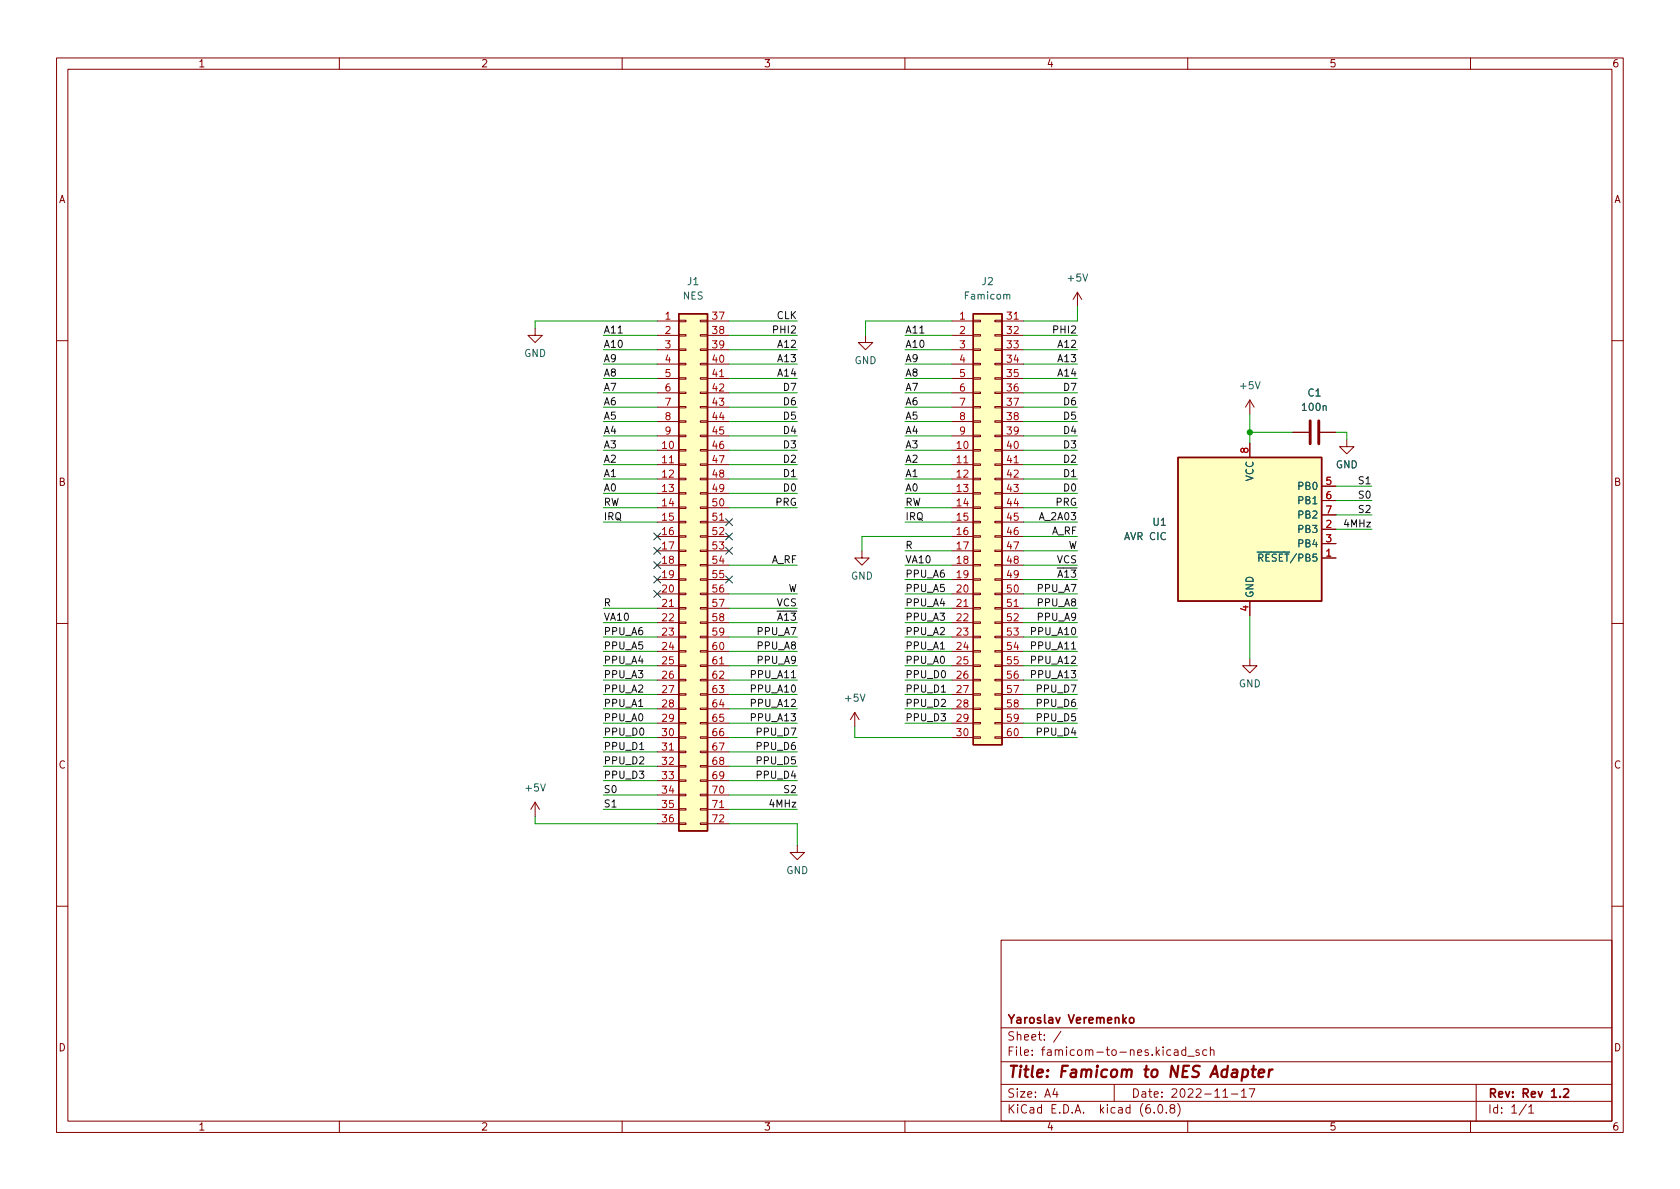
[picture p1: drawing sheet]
<svg xmlns="http://www.w3.org/2000/svg" width="297mm" height="210mm" viewBox="0 0 297 210" stroke-linecap="round" stroke-linejoin="round" font-family="sans-serif">
<g fill="none" stroke="#840000" stroke-width=".18">
<path d="M10 10.2h277v190.1h-277zM12 12.2h273v186.1h-273zM60 10.2v2M110 10.2v2M160 10.2v2M210 10.2v2M260 10.2v2M94.6 58v1.3h1.3l-1.3 1.3-1.3-1.3h1.3M116.2 56.8h3.8M116.2 59.3h3.8M120 59.2h1.3v.2h-1.3zM120 56.6h1.3v.3h-1.3z"/>
<path d="M123.8 59.2h1.3v.2h-1.3zM123.8 56.6h1.3v.3h-1.3zM125.1 56.8h3.8M125.1 59.3h3.8M153 59.3v1.3h1.3l-1.3 1.2-1.2-1.2h1.2M168.3 56.8h3.8M168.3 59.3h3.8M172.1 59.2h1.3v.2h-1.3zM172.1 56.6h1.3v.3h-1.3zM175.9 59.2h1.3v.2h-1.3zM175.9 56.6h1.3v.3h-1.3zM177.2 56.8h3.8"/>
<path d="M177.2 59.3h3.8M190.5 51.7l-.8 1.3M190.5 51.7v2.5M190.5 51.7l.8 1.3M10 60.2h2M116.2 79.6h3.8M116.2 61.8h3.8M116.2 64.4h3.8M116.2 66.9h3.8M116.2 69.5h3.8M116.2 72h3.8M116.2 74.5h3.8"/>
<path d="M116.2 77.1h3.8M120 79.5h1.3v.3h-1.3zM120 77h1.3v.2h-1.3zM120 74.4h1.3v.3h-1.3zM120 71.9h1.3v.2h-1.3zM120 69.3h1.3v.3h-1.3zM120 66.8h1.3v.3h-1.3zM120 64.3h1.3v.2h-1.3zM120 61.7h1.3v.3h-1.3zM123.8 79.5h1.3v.3h-1.3zM123.8 77h1.3v.2h-1.3zM123.8 74.4h1.3v.3h-1.3z"/>
<path d="M123.8 71.9h1.3v.2h-1.3zM123.8 69.3h1.3v.3h-1.3zM123.8 66.8h1.3v.3h-1.3zM123.8 64.3h1.3v.2h-1.3zM123.8 61.7h1.3v.3h-1.3zM125.1 79.6h3.8M125.1 61.8h3.8M125.1 64.4h3.8M125.1 66.9h3.8M125.1 69.5h3.8M125.1 72h3.8M125.1 74.5h3.8"/>
<path d="M125.1 77.1h3.8M168.3 79.6h3.8M168.3 61.8h3.8M168.3 64.4h3.8M168.3 66.9h3.8M168.3 69.5h3.8M168.3 72h3.8M168.3 74.5h3.8M168.3 77.1h3.8M172.1 79.5h1.3v.3h-1.3zM172.1 77h1.3v.2h-1.3zM172.1 74.4h1.3v.3h-1.3z"/>
<path d="M172.1 71.9h1.3v.2h-1.3zM172.1 69.3h1.3v.3h-1.3zM172.1 66.8h1.3v.3h-1.3zM172.1 64.3h1.3v.2h-1.3zM172.1 61.7h1.3v.3h-1.3zM175.9 79.5h1.3v.3h-1.3zM175.9 77h1.3v.2h-1.3zM175.9 74.4h1.3v.3h-1.3zM175.9 71.9h1.3v.2h-1.3zM175.9 69.3h1.3v.3h-1.3zM175.9 66.8h1.3v.3h-1.3zM175.9 64.3h1.3v.2h-1.3z"/>
<path d="M175.9 61.7h1.3v.3h-1.3zM177.2 79.6h3.8M177.2 61.8h3.8M177.2 64.4h3.8M177.2 66.9h3.8M177.2 69.5h3.8M177.2 72h3.8M177.2 74.5h3.8M177.2 77.1h3.8M221 70.7l-.8 1.3M221 70.7v2.6M221 78.4v2.5"/>
<path d="M221 70.7l.7 1.3M228.6 76.4h2.8M233.4 76.4h2.8M238.1 77.7v1.3h1.3l-1.3 1.3-1.2-1.3h1.2M285 60.2h2M116.2 82.2h3.8M116.2 84.7h3.8M116.2 87.2h3.8M116.2 89.8h3.8M116.2 92.3h3.8M116.2 94.9h3.8M116.2 97.4h3.8"/>
<path d="M116.2 99.9h3.8M120 99.8h1.3v.3h-1.3zM120 97.3h1.3v.2h-1.3zM120 94.7h1.3v.3h-1.3zM120 92.2h1.3v.3h-1.3zM120 89.7h1.3v.2h-1.3zM120 87.1h1.3v.3h-1.3zM120 84.6h1.3v.2h-1.3zM120 82h1.3v.3h-1.3zM123.8 99.8h1.3v.3h-1.3zM123.8 97.3h1.3v.2h-1.3zM123.8 94.7h1.3v.3h-1.3z"/>
<path d="M123.8 92.2h1.3v.3h-1.3zM123.8 89.7h1.3v.2h-1.3zM123.8 87.1h1.3v.3h-1.3zM123.8 84.6h1.3v.2h-1.3zM123.8 82h1.3v.3h-1.3zM125.1 82.2h3.8M125.1 84.7h3.8M125.1 87.2h3.8M125.1 89.8h3.8M125.1 92.3h3.8M125.1 94.9h3.8M125.1 97.4h3.8"/>
<path d="M125.1 99.9h3.8M152.4 97.4v1.3h1.3l-1.3 1.2-1.3-1.2h1.3M168.3 82.2h3.8M168.3 84.7h3.8M168.3 87.2h3.8M168.3 89.8h3.8M168.3 92.3h3.8M168.3 94.9h3.8M168.3 97.4h3.8M168.3 99.9h3.8M172.1 99.8h1.3v.3h-1.3zM172.1 97.3h1.3v.2h-1.3z"/>
<path d="M172.1 94.7h1.3v.3h-1.3zM172.1 92.2h1.3v.3h-1.3zM172.1 89.7h1.3v.2h-1.3zM172.1 87.1h1.3v.3h-1.3zM172.1 84.6h1.3v.2h-1.3zM172.1 82h1.3v.3h-1.3zM175.9 99.8h1.3v.3h-1.3zM175.9 97.3h1.3v.2h-1.3zM175.9 94.7h1.3v.3h-1.3zM175.9 92.2h1.3v.3h-1.3zM175.9 89.7h1.3v.2h-1.3zM175.9 87.1h1.3v.3h-1.3z"/>
<path d="M175.9 84.6h1.3v.2h-1.3zM175.9 82h1.3v.3h-1.3zM177.2 82.2h3.8M177.2 84.7h3.8M177.2 87.2h3.8M177.2 89.8h3.8M177.2 92.3h3.8M177.2 94.9h3.8M177.2 97.4h3.8M177.2 99.9h3.8M233.7 98.7h2.5M233.7 93.6h2.5"/>
<path d="M233.7 96.1h2.5M233.7 86h2.5M233.7 88.5h2.5M233.7 91.1h2.5M10 110.2h2M116.2 102.5h3.8M116.2 105h3.8M116.2 107.6h3.8M116.2 110.1h3.8M116.2 112.6h3.8M116.2 115.2h3.8M116.2 117.7h3.8"/>
<path d="M120 117.6h1.3v.3h-1.3zM120 115.1h1.3v.2h-1.3zM120 112.5h1.3v.3h-1.3zM120 110h1.3v.2h-1.3zM120 107.4h1.3v.3h-1.3zM120 104.9h1.3v.3h-1.3zM120 102.4h1.3v.2h-1.3zM123.8 117.6h1.3v.3h-1.3zM123.8 115.1h1.3v.2h-1.3zM123.8 112.5h1.3v.3h-1.3zM123.8 110h1.3v.2h-1.3zM123.8 107.4h1.3v.3h-1.3z"/>
<path d="M123.8 104.9h1.3v.3h-1.3zM123.8 102.4h1.3v.2h-1.3zM125.1 102.5h3.8M125.1 105h3.8M125.1 107.6h3.8M125.1 110.1h3.8M125.1 112.6h3.8M125.1 115.2h3.8M125.1 117.7h3.8M168.3 102.5h3.8M168.3 105h3.8M168.3 107.6h3.8"/>
<path d="M168.3 110.1h3.8M168.3 112.6h3.8M168.3 115.2h3.8M168.3 117.7h3.8M172.1 117.6h1.3v.3h-1.3zM172.1 115.1h1.3v.2h-1.3zM172.1 112.5h1.3v.3h-1.3zM172.1 110h1.3v.2h-1.3zM172.1 107.4h1.3v.3h-1.3zM172.1 104.9h1.3v.3h-1.3zM172.1 102.4h1.3v.2h-1.3zM175.9 117.6h1.3v.3h-1.3z"/>
<path d="M175.9 115.1h1.3v.2h-1.3zM175.9 112.5h1.3v.3h-1.3zM175.9 110h1.3v.2h-1.3zM175.9 107.4h1.3v.3h-1.3zM175.9 104.9h1.3v.3h-1.3zM175.9 102.4h1.3v.2h-1.3zM177.2 102.5h3.8M177.2 105h3.8M177.2 107.6h3.8M177.2 110.1h3.8M177.2 112.6h3.8M177.2 115.2h3.8"/>
<path d="M177.2 117.7h3.8M221 116.5v1.2h1.2l-1.2 1.3-1.3-1.3h1.3M221 106.3v2.5M285 110.2h2M116.2 120.3h3.8M116.2 122.8h3.8M116.2 125.3h3.8M116.2 127.9h3.8M116.2 130.4h3.8M116.2 133h3.8M116.2 135.5h3.8M116.2 138h3.8"/>
<path d="M120 137.9h1.3v.3h-1.3zM120 135.4h1.3v.2h-1.3zM120 132.8h1.3v.3h-1.3zM120 130.3h1.3v.3h-1.3zM120 127.8h1.3v.2h-1.3zM120 125.2h1.3v.3h-1.3zM120 122.7h1.3v.2h-1.3zM120 120.1h1.3v.3h-1.3zM123.8 137.9h1.3v.3h-1.3zM123.8 135.4h1.3v.2h-1.3zM123.8 132.8h1.3v.3h-1.3zM123.8 130.3h1.3v.3h-1.3z"/>
<path d="M123.8 127.8h1.3v.2h-1.3zM123.8 125.2h1.3v.3h-1.3zM123.8 122.7h1.3v.2h-1.3zM123.8 120.1h1.3v.3h-1.3zM125.1 120.3h3.8M125.1 122.8h3.8M125.1 125.3h3.8M125.1 127.9h3.8M125.1 130.4h3.8M125.1 133h3.8M125.1 135.5h3.8M125.1 138h3.8"/>
<path d="M151.1 126l-.7 1.2M151.1 126v2.5M151.1 126l.8 1.2M168.3 120.3h3.8M168.3 122.8h3.8M168.3 125.3h3.8M168.3 127.9h3.8M168.3 130.4h3.8M172.1 130.3h1.3v.3h-1.3zM172.1 127.8h1.3v.2h-1.3zM172.1 125.2h1.3v.3h-1.3zM172.1 122.7h1.3v.2h-1.3z"/>
<path d="M172.1 120.1h1.3v.3h-1.3zM175.9 130.3h1.3v.3h-1.3zM175.9 127.8h1.3v.2h-1.3zM175.9 125.2h1.3v.3h-1.3zM175.9 122.7h1.3v.2h-1.3zM175.9 120.1h1.3v.3h-1.3zM177.2 120.3h3.8M177.2 122.8h3.8M177.2 125.3h3.8M177.2 127.9h3.8M177.2 130.4h3.8M94.6 141.9l-.7 1.2"/>
<path d="M94.6 141.9v2.5M94.6 141.9l.8 1.2M116.2 140.6h3.8M116.2 143.1h3.8M116.2 145.7h3.8M120 145.5h1.3v.3h-1.3zM120 143h1.3v.3h-1.3zM120 140.5h1.3v.2h-1.3zM123.8 145.5h1.3v.3h-1.3zM123.8 143h1.3v.3h-1.3zM123.8 140.5h1.3v.2h-1.3zM125.1 140.6h3.8"/>
<path d="M125.1 143.1h3.8M125.1 145.7h3.8M141 149.5v1.2h1.2l-1.2 1.3-1.3-1.3h1.3M10 160.2h2M177 166.3h108v32h-108zM285 160.2h2M60 198.3v2M110 198.3v2M160 198.3v2M177 194.8h108M177 191.8h108M177 187.8h108"/>
<path d="M177 181.8h108M186.5 192.5l-.4 1h1M186.9 193v1M187.6 182.4l-1.3 1.9M197 191.8v3M204.1 196.7v.1M204.9 195.4l.2-.1a.81 .81 0 0 1 .6 .7 .81 .81 0 0 1-.3 .8h-.2a.81 .81 0 0 1-.6-.6 .81 .81 0 0 1 .3-.8zM206.2 196.7v.1M207.1 196l-.2-.3v-.2l.2-.2 .5 .1 .1 .2-.1 .2-.6 .2-.1 .3v.4l.2 .1h.5l.1-.3-.1-.4-.2-.1M207.6 185.7h.6l.1 .9M208.2 195.1a1.72 1.72 0 0 1 0 2.3M208.3 186l-.5 .1a.29 .29 0 0 0-.2 .2 .29 .29 0 0 0 .2 .3h.5"/>
<path d="M209.6 185.7l-.4-.1-.3 .3v.4l.2 .3h.5M209.6 185.1v1.5M210 198.3v2M210 186.8h1.1M212 185.7l-.4-.1-.2 .2 .1 .3 .5 .1v.4h-.6M213.4 185.7l-.5-.1-.3 .3v.4l.2 .3h.6M214 185.8l.2-.2 .4 .1v.9M214 185.1v1.5M216.2 194h.9M217.7 193.5h1.2M219.5 193l.4-.5v1.5M219.5 194h.9"/>
<path d="M220.9 192.5h1l-.7 1.5M260 198.3v2M261 191.8v6.5M269.9 195.3l-1.3 1.9M270.3 195.8l.4-.5v1.5M270.3 196.8h.9"/>
</g>
<path d="M199.8 180.1l.2-.2 .4 .2 .1 .5-.2 .3h-.3l-.2-.1zM276.5 192.7l.6-.2 .2 .2v.3l-.9 1h.9" fill="none" stroke="#840000" stroke-width=".3"/>
<path d="M219.8 189.2l.2-.1 .5 .1 .2 .3-.1 .6a.66 .66 0 0 1-1 .3M221.3 189.1h.8M221.7 188.5l-.2 1.7v.2l.4 .1M222.5 189.8l1-.2v-.4l-.2-.1-.6 .1-.2 1 .3 .3 .5-.1M224.4 189.1l-.1 1.4M225 189.1l-.4 .1-.2 .3" fill="none" stroke="#840000" stroke-width=".4"/>
<path d="M231.6 74.4v4.1M233.2 74.4v4.1" fill="none" stroke="#840000" stroke-width=".51"/>
<g fill="#ffffc2" stroke="#ffffc2" stroke-width=".18">
<path d="M208.3 80.9h25.4v25.4h-25.4z"/>
<path d="M120 55.5h5.1v91.4h-5.1z"/>
<path d="M172.1 55.5h5.1v76.2h-5.1z"/>
</g>
<path d="M120 55.5h5.1v91.4h-5.1zM172.1 55.5h5.1v76.2h-5.1zM208.3 80.9h25.4v25.4h-25.4z" fill="none" stroke="#840000" stroke-width=".25"/>
<path d="M178 52.2l.2-.2 .3 .1 .1 .8" fill="none" stroke="#006464" stroke-width=".18"/>
<path d="M113.1 132.6h.7M166.4 122.4h.8" fill="none" stroke="#0f0f0f" stroke-width=".18"/>
<g fill="none" stroke="#009600" stroke-width=".18">
<path d="M106.7 59.3h9.5M116.2 56.8h-21.6v1.2M128.9 59.3h12.1M128.9 56.8h12.1M160 59.3h8.3M168.3 56.8h-15.3v2.5M181 59.3h9.5M190.5 54.2v2.6h-9.5M106.7 77.1h9.5M106.7 79.6h9.5M106.7 74.5h9.5M106.7 61.8h9.5"/>
<path d="M106.7 72h9.5M106.7 66.9h9.5M106.7 64.4h9.5M106.7 69.5h9.5M128.9 77.1h12.1M128.9 79.6h12.1M128.9 74.5h12.1M128.9 61.8h12.1M128.9 72h12.1M128.9 66.9h12.1M128.9 64.4h12.1M128.9 69.5h12.1"/>
<path d="M160 77.1h8.3M160 79.6h8.3M160 74.5h8.3M160 61.8h8.3M160 72h8.3M160 66.9h8.3M160 64.4h8.3M160 69.5h8.3M181 77.1h9.5M181 79.6h9.5M181 74.5h9.5M181 61.8h9.5"/>
<path d="M181 72h9.5M181 66.9h9.5M181 64.4h9.5M181 69.5h9.5M221 73.3v5.1M221 76.4h7.6M236.2 76.4h1.9v1.3M106.7 82.2h9.5M106.7 89.8h9.5M106.7 92.3h9.5M106.7 87.2h9.5M106.7 84.7h9.5"/>
<path d="M128.9 99.9h12.1M128.9 82.2h12.1M128.9 89.8h12.1M128.9 87.2h12.1M128.9 84.7h12.1M160 99.9h8.3M160 97.4h8.3M160 82.2h8.3M160 89.8h8.3M160 92.3h8.3M160 87.2h8.3M160 84.7h8.3"/>
<path d="M168.3 94.9h-15.9v2.5M181 99.9h9.5M181 97.4h9.5M181 82.2h9.5M181 89.8h9.5M181 92.3h9.5M181 87.2h9.5M181 84.7h9.5M181 94.9h9.5M236.2 86h6.4M236.2 91.1h6.4M236.2 88.5h6.4"/>
<path d="M236.2 93.6h6.4M106.7 115.2h9.5M106.7 117.7h9.5M106.7 112.6h9.5M106.7 110.1h9.5M106.7 107.6h9.5M128.9 115.2h12.1M128.9 117.7h12.1M128.9 112.6h12.1M128.9 110.1h12.1M128.9 107.6h12.1M128.9 105h12.1"/>
<path d="M160 115.2h8.3M160 117.7h8.3M160 112.6h8.3M160 110.1h8.3M160 107.6h8.3M160 105h8.3M160 102.5h8.3M181 115.2h9.5M181 117.7h9.5M181 112.6h9.5M181 110.1h9.5M181 107.6h9.5"/>
<path d="M181 105h9.5M181 102.5h9.5M221 108.8v7.7M106.7 120.3h9.5M106.7 122.8h9.5M106.7 127.9h9.5M106.7 125.3h9.5M106.7 130.4h9.5M106.7 138h9.5M106.7 135.5h9.5M106.7 133h9.5M128.9 120.3h12.1"/>
<path d="M128.9 122.8h12.1M128.9 127.9h12.1M128.9 125.3h12.1M128.9 130.4h12.1M128.9 138h12.1M128.9 135.5h12.1M128.9 133h12.1M151.1 128.5v1.9h17.2M160 120.3h8.3M160 122.8h8.3M160 127.9h8.3M160 125.3h8.3"/>
<path d="M181 120.3h9.5M181 122.8h9.5M181 127.9h9.5M181 125.3h9.5M181 130.4h9.5M94.6 144.4v1.3h21.6M106.7 140.6h9.5M106.7 143.1h9.5M128.9 145.7h12.1v3.8M128.9 140.6h12.1M128.9 143.1h12.1"/>
</g>
<g fill="none" stroke="#000084" stroke-width=".18">
<path d="M115.6 94.3l1.2 1.2M115.6 99.3l1.2 1.3M115.6 96.8l1.2 1.2M116.8 94.3l-1.2 1.2M116.8 99.3l-1.2 1.3M116.8 96.8l-1.2 1.2M128.3 91.7l1.2 1.2M128.3 96.8l1.2 1.2M128.3 94.3l1.2 1.2M129.5 91.7l-1.2 1.2M129.5 96.8l-1.2 1.2M129.5 94.3l-1.2 1.2"/>
<path d="M115.6 101.9l1.2 1.2M115.6 104.4l1.2 1.2M116.8 104.4l-1.2 1.2M116.8 101.9l-1.2 1.2M128.3 101.9l1.2 1.2M129.5 101.9l-1.2 1.2"/>
</g>
<circle cx="221" cy="76.4" r=".46" fill="#009600" stroke="#009600" stroke-width=".18"/>
<text font-size="2.8" fill="#840000" x="178" y="190.6">Title: Famicom to NES Adapter</text>
<g font-size="2.1" fill="#840000">
<text x="178" y="184">Sheet: /</text>
<text x="178" y="181">Yaroslav Veremenko</text>
<text x="178" y="186.7">File: famicom-to-nes.kicad_sch</text>
<text x="178" y="196.9">KiCad E.D.A. kicad (6.0.8)</text>
<text x="178" y="194.1">Size: A4</text>
<text x="200" y="194.1">Date: 2022-11-17</text>
<text x="263" y="194.1">Rev: Rev 1.2</text>
<text x="263" y="196.9">Id: 1/1</text>
</g>
<g font-size="1.8" fill="#840000">
<text x="35" y="11.9">1</text>
<text x="85" y="11.9">2</text>
<text x="135" y="11.9">3</text>
<text x="185" y="11.9">4</text>
<text x="235" y="11.9">5</text>
<text x="285" y="11.9">6</text>
<text x="10.3" y="35.9">A</text>
<text x="285.3" y="35.9">A</text>
<text x="10.3" y="85.9">B</text>
<text x="285.3" y="85.9">B</text>
<text x="10.3" y="135.9">C</text>
<text x="285.3" y="135.9">C</text>
<text x="10.3" y="185.9">D</text>
<text x="285.3" y="185.9">D</text>
<text x="35" y="199.9">1</text>
<text x="85" y="199.9">2</text>
<text x="135" y="199.9">3</text>
<text x="185" y="199.9">4</text>
<text x="235" y="199.9">5</text>
<text x="285" y="199.9">6</text>
</g>
<g font-size="1.8" fill="#006464">
<text x="120.7" y="53">NES</text>
<text x="121.6" y="50.4">J1</text>
<text x="170.7" y="53">Famicom</text>
<text x="173.6" y="50.4">J2</text>
<text x="188.9" y="49.8">+5V</text>
<text x="92.6" y="63.1">GND</text>
<text x="151.1" y="64.4">GND</text>
<text x="219.4" y="68.8">+5V</text>
<text x="231.3" y="70.1">C1</text>
<text x="230.4" y="72.6">100n</text>
<text x="236.2" y="82.8">GND</text>
<text x="221.6" y="85.1" transform="rotate(-90 221.6 85.1)">VCC</text>
<text x="229.7" y="86.6">PB0</text>
<text x="229.7" y="89.1">PB1</text>
<text x="198.9" y="95.5">AVR CIC</text>
<text x="203.9" y="93">U1</text>
<text x="229.7" y="94.2">PB3</text>
<text x="229.7" y="91.7">PB2</text>
<text x="222" y="99.3">~{RESET}/PB5</text>
<text x="229.7" y="96.8">PB4</text>
<text x="150.4" y="102.5">GND</text>
<text x="221.6" y="105.8" transform="rotate(-90 221.6 105.8)">GND</text>
<text x="149.5" y="124.1">+5V</text>
<text x="219" y="121.5">GND</text>
<text x="93" y="139.9">+5V</text>
<text x="139" y="154.6">GND</text>
</g>
<g font-size="1.8" fill="#0f0f0f">
<text x="106.7" y="59">A11</text>
<text x="137" y="59">PHI2</text>
<text x="137.3" y="56.4">CLK</text>
<text x="160" y="59">A11</text>
<text x="186.6" y="59">PHI2</text>
<text x="106.7" y="61.5">A10</text>
<text x="106.7" y="64">A9</text>
<text x="137.7" y="64">A13</text>
<text x="137.7" y="61.5">A12</text>
<text x="160" y="64">A9</text>
<text x="160" y="61.5">A10</text>
<text x="187.3" y="64">A13</text>
<text x="187.3" y="61.5">A12</text>
<text x="106.7" y="69.1">A7</text>
<text x="106.7" y="66.6">A8</text>
<text x="106.7" y="71.7">A6</text>
<text x="137.7" y="66.6">A14</text>
<text x="138.7" y="69.1">D7</text>
<text x="138.7" y="71.7">D6</text>
<text x="160" y="69.1">A7</text>
<text x="160" y="66.6">A8</text>
<text x="160" y="71.7">A6</text>
<text x="187.3" y="66.6">A14</text>
<text x="188.2" y="71.7">D6</text>
<text x="188.2" y="69.1">D7</text>
<text x="106.7" y="74.2">A5</text>
<text x="106.7" y="76.7">A4</text>
<text x="138.7" y="74.2">D5</text>
<text x="138.7" y="76.7">D4</text>
<text x="160" y="74.2">A5</text>
<text x="160" y="76.7">A4</text>
<text x="188.2" y="74.2">D5</text>
<text x="188.2" y="76.7">D4</text>
<text x="106.7" y="81.8">A2</text>
<text x="106.7" y="79.3">A3</text>
<text x="138.7" y="81.8">D2</text>
<text x="138.7" y="79.3">D3</text>
<text x="160" y="79.3">A3</text>
<text x="160" y="81.8">A2</text>
<text x="188.2" y="79.3">D3</text>
<text x="188.2" y="81.8">D2</text>
<text x="106.7" y="89.4">RW</text>
<text x="106.7" y="84.4">A1</text>
<text x="106.7" y="86.9">A0</text>
<text x="137.1" y="89.4">PRG</text>
<text x="138.7" y="86.9">D0</text>
<text x="138.7" y="84.4">D1</text>
<text x="160" y="86.9">A0</text>
<text x="160" y="84.4">A1</text>
<text x="160" y="89.4">RW</text>
<text x="186.7" y="89.4">PRG</text>
<text x="188.2" y="84.4">D1</text>
<text x="188.2" y="86.9">D0</text>
<text x="240.4" y="88.2">S0</text>
<text x="240.4" y="85.6">S1</text>
<text x="106.7" y="92">IRQ</text>
<text x="160" y="92">IRQ</text>
<text x="184" y="92">A_2A03</text>
<text x="185.9" y="94.5">A_RF</text>
<text x="238" y="93.2">4MHz</text>
<text x="240.4" y="90.7">S2</text>
<text x="136.4" y="99.6">A_RF</text>
<text x="160" y="99.6">VA10</text>
<text x="160" y="97.1">R</text>
<text x="186.9" y="99.6">VCS</text>
<text x="188.8" y="97.1">W</text>
<text x="106.7" y="107.2">R</text>
<text x="137.3" y="107.2">VCS</text>
<text x="139.3" y="104.7">W</text>
<text x="160" y="104.7">PPU_A5</text>
<text x="160" y="102.1">PPU_A6</text>
<text x="160" y="107.2">PPU_A4</text>
<text x="183.6" y="107.2">PPU_A8</text>
<text x="183.6" y="104.7">PPU_A7</text>
<text x="185.9" y="102.1">~{A13}</text>
<text x="106.7" y="112.3">PPU_A6</text>
<text x="106.7" y="109.8">VA10</text>
<text x="134.1" y="112.3">PPU_A7</text>
<text x="136.3" y="109.8">~{A13}</text>
<text x="160" y="109.8">PPU_A3</text>
<text x="160" y="112.3">PPU_A2</text>
<text x="182.6" y="112.3">PPU_A10</text>
<text x="183.6" y="109.8">PPU_A9</text>
<text x="106.7" y="117.4">PPU_A4</text>
<text x="106.7" y="114.8">PPU_A5</text>
<text x="106.7" y="119.9">PPU_A3</text>
<text x="133.1" y="119.9">PPU_A11</text>
<text x="134.1" y="117.4">PPU_A9</text>
<text x="134.1" y="114.8">PPU_A8</text>
<text x="160" y="114.8">PPU_A1</text>
<text x="160" y="117.4">PPU_A0</text>
<text x="160" y="119.9">PPU_D0</text>
<text x="182.6" y="117.4">PPU_A12</text>
<text x="182.6" y="114.8">PPU_A11</text>
<text x="182.6" y="119.9">PPU_A13</text>
<text x="106.7" y="125">PPU_A1</text>
<text x="106.7" y="122.5">PPU_A2</text>
<text x="133.1" y="122.5">PPU_A10</text>
<text x="133.1" y="125">PPU_A12</text>
<text x="160" y="125">PPU_D2</text>
<text x="160" y="122.5">PPU_D1</text>
<text x="183.6" y="125">PPU_D6</text>
<text x="183.6" y="122.5">PPU_D7</text>
<text x="106.7" y="130.1">PPU_D0</text>
<text x="106.7" y="127.5">PPU_A0</text>
<text x="133.1" y="127.5">PPU_A13</text>
<text x="134.1" y="130.1">PPU_D7</text>
<text x="160" y="127.5">PPU_D3</text>
<text x="183.6" y="130.1">PPU_D4</text>
<text x="183.6" y="127.5">PPU_D5</text>
<text x="106.7" y="132.6">PPU_D1</text>
<text x="106.7" y="137.7">PPU_D3</text>
<text x="106.7" y="135.2">PPU_D2</text>
<text x="134.1" y="132.6">PPU_D6</text>
<text x="134.1" y="135.2">PPU_D5</text>
<text x="134.1" y="137.7">PPU_D4</text>
<text x="106.7" y="142.8">S1</text>
<text x="106.7" y="140.2">S0</text>
<text x="136.4" y="142.8">4MHz</text>
<text x="138.8" y="140.2">S2</text>
</g>
<g font-size="1.8" fill="#a90000">
<text x="117.6" y="56.5">1</text>
<text x="117.6" y="59">2</text>
<text x="126" y="56.5">37</text>
<text x="126" y="59">38</text>
<text x="169.7" y="56.5">1</text>
<text x="169.7" y="59">2</text>
<text x="178.1" y="56.5">31</text>
<text x="178.1" y="59">32</text>
<text x="117.6" y="61.6">3</text>
<text x="117.6" y="64.1">4</text>
<text x="126" y="61.6">39</text>
<text x="126" y="64.1">40</text>
<text x="169.7" y="61.6">3</text>
<text x="169.7" y="64.1">4</text>
<text x="178.1" y="61.6">33</text>
<text x="178.1" y="64.1">34</text>
<text x="117.6" y="66.7">5</text>
<text x="117.6" y="69.2">6</text>
<text x="117.6" y="71.7">7</text>
<text x="126" y="66.7">41</text>
<text x="126" y="69.2">42</text>
<text x="126" y="71.7">43</text>
<text x="169.7" y="66.7">5</text>
<text x="169.7" y="69.2">6</text>
<text x="169.7" y="71.7">7</text>
<text x="178.1" y="66.7">35</text>
<text x="178.1" y="69.2">36</text>
<text x="178.1" y="71.7">37</text>
<text x="117.6" y="74.3">8</text>
<text x="117.6" y="76.8">9</text>
<text x="126" y="74.3">44</text>
<text x="126" y="76.8">45</text>
<text x="169.7" y="74.3">8</text>
<text x="169.7" y="76.8">9</text>
<text x="178.1" y="74.3">38</text>
<text x="178.1" y="76.8">39</text>
<text x="117.1" y="79.4">10</text>
<text x="117.1" y="81.9">11</text>
<text x="126" y="79.4">46</text>
<text x="126" y="81.9">47</text>
<text x="169.2" y="79.4">10</text>
<text x="169.2" y="81.9">11</text>
<text x="178.1" y="79.4">40</text>
<text x="178.1" y="81.9">41</text>
<text x="220.7" y="80.1" transform="rotate(-90 220.7 80.1)">8</text>
<text x="117.1" y="84.4">12</text>
<text x="117.1" y="87">13</text>
<text x="117.1" y="89.5">14</text>
<text x="126" y="84.4">48</text>
<text x="126" y="87">49</text>
<text x="126" y="89.5">50</text>
<text x="169.2" y="84.4">12</text>
<text x="169.2" y="87">13</text>
<text x="169.2" y="89.5">14</text>
<text x="178.1" y="84.4">42</text>
<text x="178.1" y="87">43</text>
<text x="178.1" y="89.5">44</text>
<text x="234.5" y="85.7">5</text>
<text x="234.5" y="88.3">6</text>
<text x="117.1" y="92.1">15</text>
<text x="117.1" y="94.6">16</text>
<text x="126" y="92.1">51</text>
<text x="126" y="94.6">52</text>
<text x="169.2" y="92.1">15</text>
<text x="169.2" y="94.6">16</text>
<text x="178.1" y="92.1">45</text>
<text x="178.1" y="94.6">46</text>
<text x="234.5" y="93.3">2</text>
<text x="234.5" y="95.9">3</text>
<text x="234.5" y="90.8">7</text>
<text x="117.1" y="97.1">17</text>
<text x="117.1" y="99.7">18</text>
<text x="126" y="97.1">53</text>
<text x="126" y="99.7">54</text>
<text x="169.2" y="97.1">17</text>
<text x="169.2" y="99.7">18</text>
<text x="178.1" y="97.1">47</text>
<text x="178.1" y="99.7">48</text>
<text x="234.5" y="98.4">1</text>
<text x="117.1" y="102.2">19</text>
<text x="117.1" y="104.8">20</text>
<text x="117.1" y="107.3">21</text>
<text x="126" y="102.2">55</text>
<text x="126" y="104.8">56</text>
<text x="126" y="107.3">57</text>
<text x="169.2" y="102.2">19</text>
<text x="169.2" y="104.8">20</text>
<text x="169.2" y="107.3">21</text>
<text x="178.1" y="102.2">49</text>
<text x="178.1" y="104.8">50</text>
<text x="178.1" y="107.3">51</text>
<text x="117.1" y="109.8">22</text>
<text x="117.1" y="112.4">23</text>
<text x="126" y="109.8">58</text>
<text x="126" y="112.4">59</text>
<text x="169.2" y="109.8">22</text>
<text x="169.2" y="112.4">23</text>
<text x="178.1" y="109.8">52</text>
<text x="178.1" y="112.4">53</text>
<text x="220.7" y="108.1" transform="rotate(-90 220.7 108.1)">4</text>
<text x="117.1" y="114.9">24</text>
<text x="117.1" y="117.5">25</text>
<text x="126" y="114.9">60</text>
<text x="126" y="117.5">61</text>
<text x="169.2" y="114.9">24</text>
<text x="169.2" y="117.5">25</text>
<text x="178.1" y="114.9">54</text>
<text x="178.1" y="117.5">55</text>
<text x="117.1" y="120">26</text>
<text x="117.1" y="122.5">27</text>
<text x="117.1" y="125.1">28</text>
<text x="126" y="120">62</text>
<text x="126" y="122.5">63</text>
<text x="126" y="125.1">64</text>
<text x="169.2" y="120">26</text>
<text x="169.2" y="122.5">27</text>
<text x="169.2" y="125.1">28</text>
<text x="178.1" y="120">56</text>
<text x="178.1" y="122.5">57</text>
<text x="178.1" y="125.1">58</text>
<text x="117.1" y="127.6">29</text>
<text x="117.1" y="130.2">30</text>
<text x="126" y="127.6">65</text>
<text x="126" y="130.2">66</text>
<text x="169.2" y="127.6">29</text>
<text x="169.2" y="130.2">30</text>
<text x="178.1" y="127.6">59</text>
<text x="178.1" y="130.2">60</text>
<text x="117.1" y="132.7">31</text>
<text x="117.1" y="135.2">32</text>
<text x="117.1" y="137.8">33</text>
<text x="126" y="132.7">67</text>
<text x="126" y="135.2">68</text>
<text x="126" y="137.8">69</text>
<text x="117.1" y="140.3">34</text>
<text x="117.1" y="142.9">35</text>
<text x="126" y="140.3">70</text>
<text x="126" y="142.9">71</text>
<text x="117.1" y="145.4">36</text>
<text x="126" y="145.4">72</text>
</g>
</svg>
